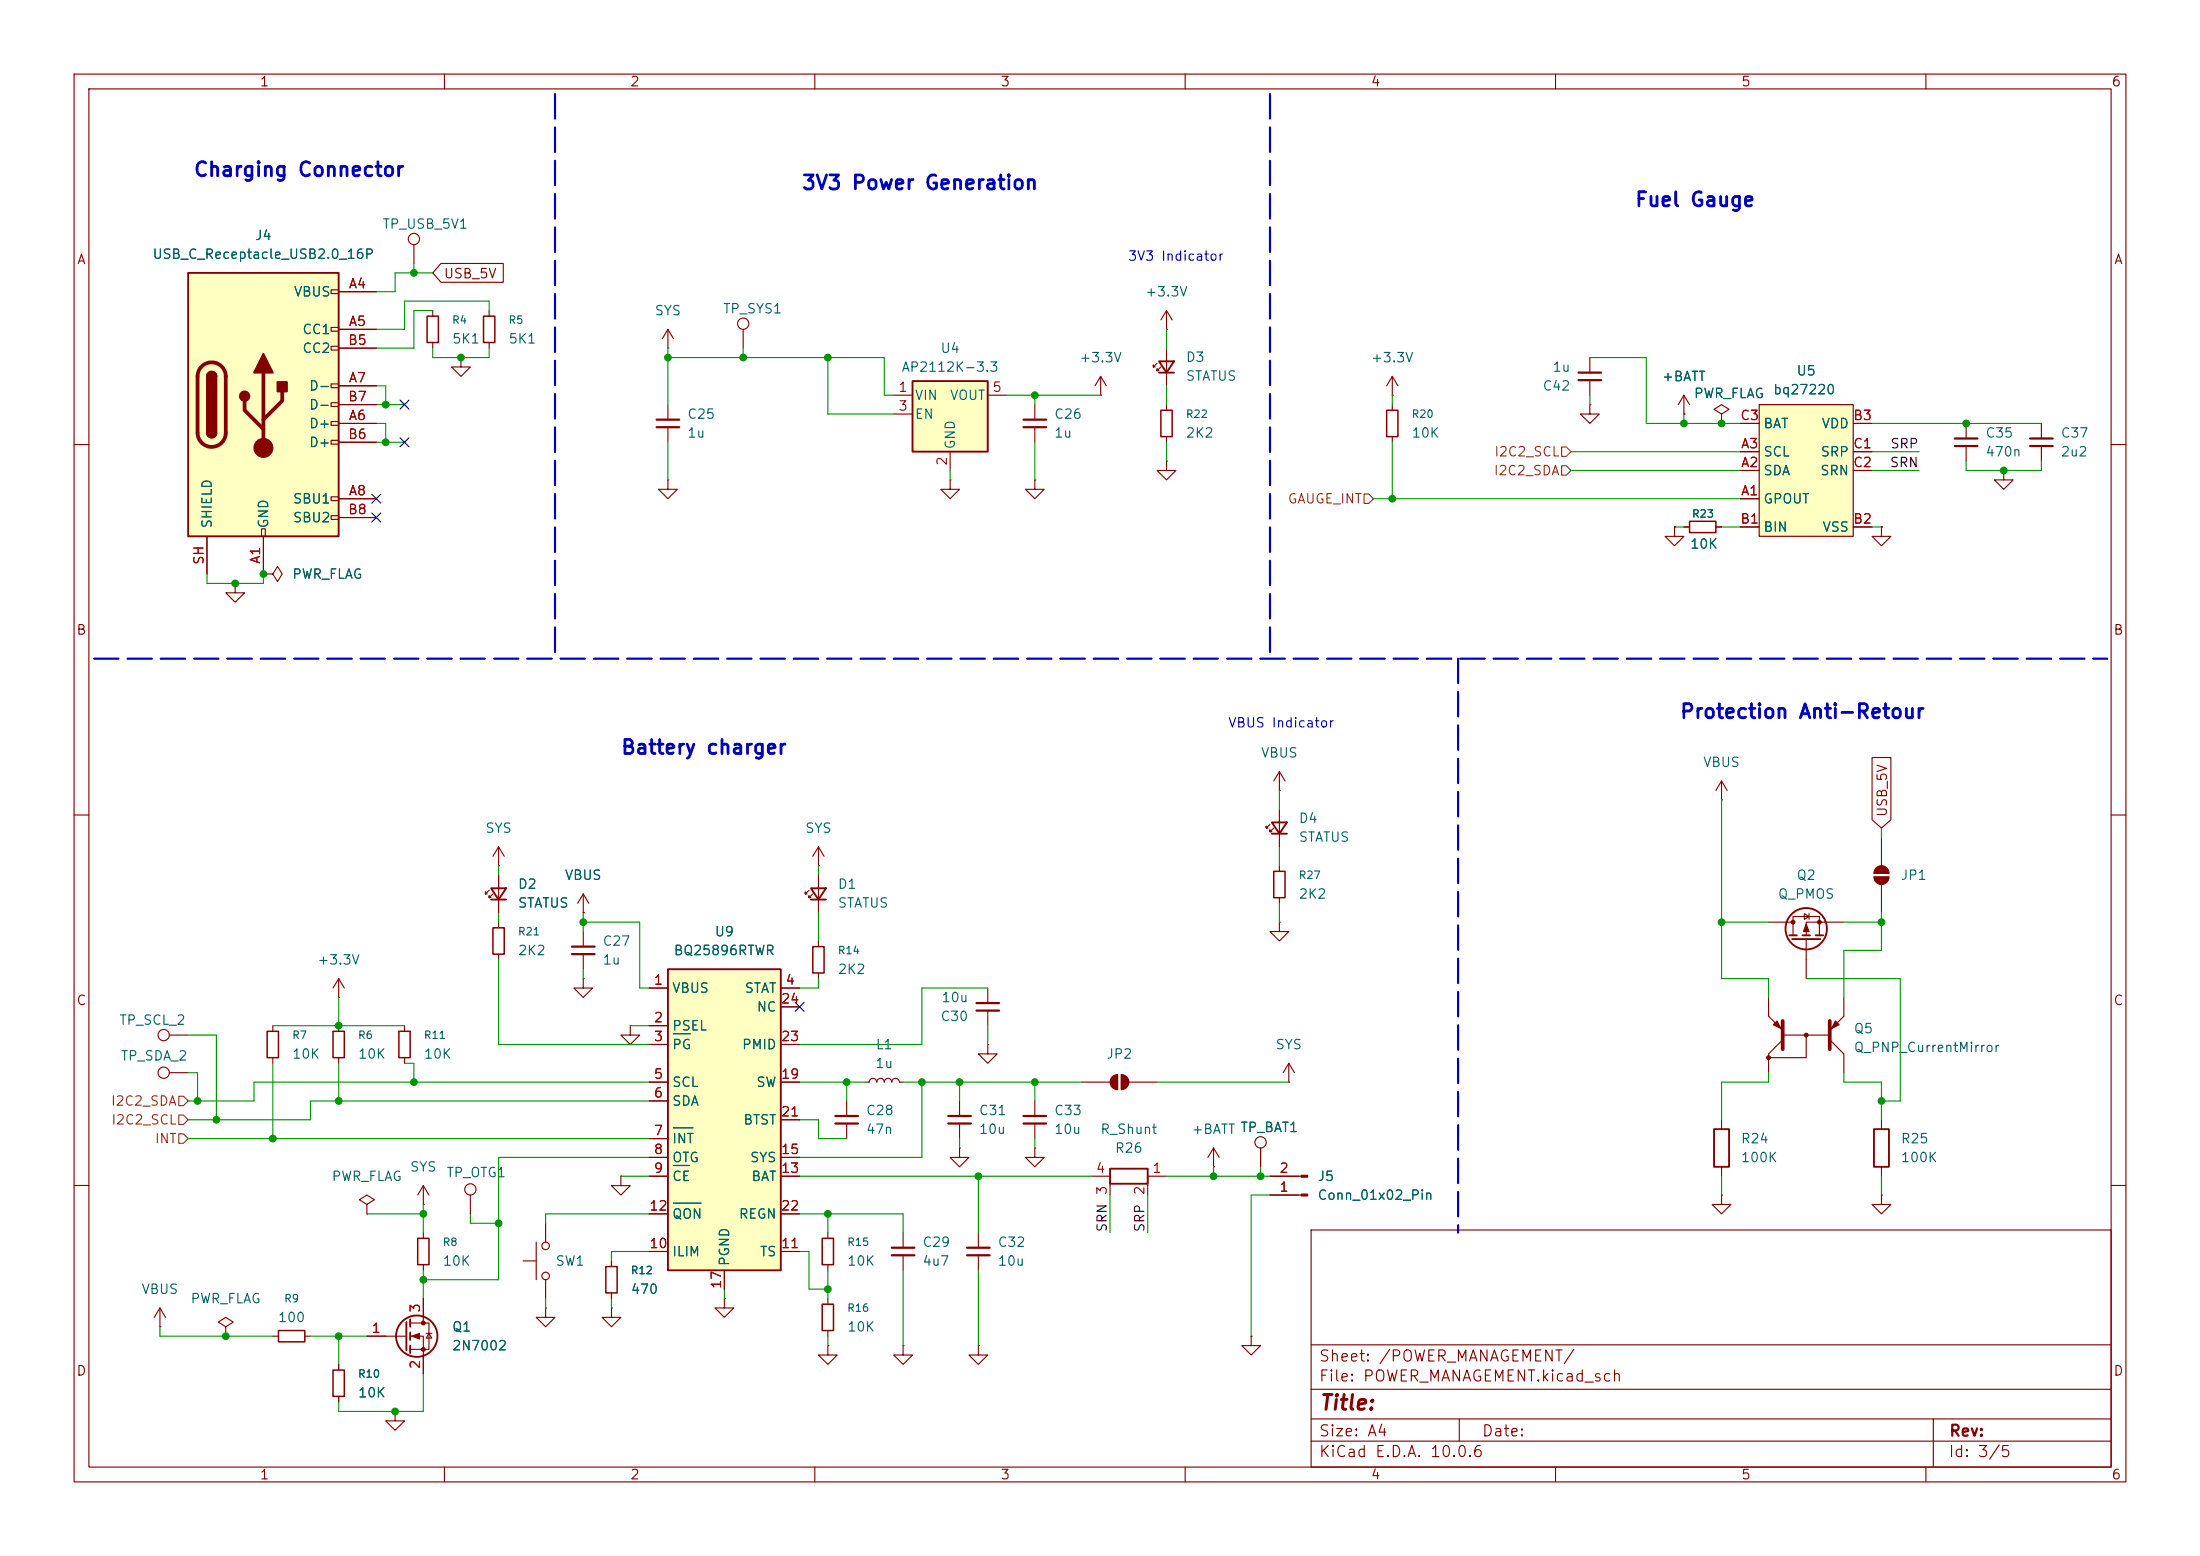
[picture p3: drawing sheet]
<svg xmlns="http://www.w3.org/2000/svg" width="297mm" height="210mm" viewBox="0 0 297 210" stroke-linecap="round" stroke-linejoin="round" font-family="sans-serif">
<g fill="none" stroke="#840000" stroke-width=".15">
<path d="M10 10h277v190h-277zM12 12h273v186h-273zM60 10v2M110 10v2M160 10v2M210 10v2M260 10v2M10 60h2M285 60h2M10 110h2M171.4 111.3l-.5 .5v-.3v.3h.3M172 111.8l-.6 .5v-.3v.3h.3"/>
<path d="M172.7 106.7h.1M172.7 104.1v2.6M172.7 109.2v5.1M172.7 116.8v.8M172.7 104.1l-.7 1.3M172.7 104.1l.8 1.3M232.4 108h.1M232.4 105.4l-.8 1.3M232.4 105.4l.8 1.3M232.4 105.4v2.6M285 110h2M133.3 133.4v2"/>
<path d="M133.3 136.4v2M172.7 124.5v1.2h1.3l-1.3 1.3-1.3-1.3h1.3M172.7 124.5h.1M172.7 121.2v.7M22.9 144.8h2.5M114.3 148.6v2M114.3 151.6v2.1M116.8 146.1h.5a.51 .51 0 0 1 .6-.6 .51 .51 0 0 1 .5 .6 .51 .51 0 0 1 .5-.6 .51 .51 0 0 1 .5 .6 .51 .51 0 0 1 .5-.6 .51 .51 0 0 1 .5 .6 .51 .51 0 0 1 .5-.6 .51 .51 0 0 1 .5 .6h.5M129.5 148.6v2M129.5 151.6v2.1M133.3 141v1.2h1.3l-1.3 1.3-1.2-1.3h1.2M133.3 141h.1"/>
<path d="M171.4 158.8h4.3M174 146.1h.1M174 143.5l-.8 1.3M174 143.5l.8 1.3M174 143.5v2.6M10 160h2M30.5 179.1l1-.7-1-.6-1 .6 1 .7v1.2M49.5 162.6l1-.7-1-.6-1 .6 1 .7v1.2M49.5 163.8h.1M171.4 161.3h4.3M177 166h108v32h-108zM285 160h2"/>
<path d="M30.5 180.3h.1M36.8 180.3h.8M41.1 180.3h.8M60 198v2M110 198v2M160 198v2M177 194.5h108M177 191.5h108M177 187.5h108M177 181.5h108M197 191.5v3M210 198v2"/>
<path d="M260 198v2M261 191.5v6.5"/>
<circle cx="22.1" cy="144.8" r=".76"/>
</g>
<path d="M131.8 136.4h3.1M131.8 135.4h3.1M112.8 150.6h3M112.8 151.6h3M128 150.6h3.1M128 151.6h3.1" fill="none" stroke="#840000" stroke-width=".3"/>
<path d="M172 117.6h1.5v3.6h-1.5zM37.6 179.6h3.5v1.5h-3.5z" fill="none" stroke="#840000" stroke-width=".2"/>
<path d="M171.7 111h2l-1 1.5zM171.7 112.5h2" fill="none" stroke="#840000" stroke-width=".25"/>
<g fill="#840000" stroke="#840000" stroke-width=".15">
<path d="M175.7 161.2h.8v.2h-.8z"/>
<path d="M175.7 158.6h.8v.3h-.8z"/>
</g>
<path d="M25.4 36.8h20.3v35.6h-20.3z" fill="#ffffc2"/>
<g fill="none" stroke="#840000" stroke-width=".15">
<path d="M44.7 39.1h1v.5h-1zM45.7 39.4h5.1M55.9 33v2.6M44.7 44.2h1v.5h-1zM44.7 46.7h1v.5h-1zM44.7 51.8h1v.5h-1zM44.7 54.4h1v.5h-1zM44.7 56.9h1v.5h-1zM44.7 59.4h1v.5h-1zM45.7 44.5h5.1M45.7 57.2h5.1M45.7 52.1h5.1"/>
<path d="M45.7 47h5.1M45.7 59.7h5.1M45.7 54.6h5.1M62.2 48.3v1.2h1.3l-1.3 1.3-1.2-1.3h1.2M62.2 48.3h.1M90.2 47h.1M90.2 44.5l-.8 1.2M90.2 44.5l.7 1.2M90.2 44.5v2.5M90.2 54.6v2M90.2 57.7v2M100.3 44.5v2.5"/>
<path d="M188 53.3h.1M188 50.8l-.8 1.3M188 50.8l.7 1.3M188 50.8v2.5M188 54.6v.8M188 58.9v.8M27.9 72.4v5.1M35.3 71.4h.5v1h-.5zM35.6 72.4v5.1M44.7 67.1h1v.5h-1zM44.7 69.6h1v.5h-1zM45.7 67.3h5.1"/>
<path d="M45.7 69.9h5.1M90.2 64.8v1.2h1.2l-1.2 1.3-1.3-1.3h1.3M90.2 64.8h.1M128.3 64.8v1.2h1.2l-1.2 1.3-1.3-1.3h1.3M128.3 64.8h.1M139.7 64.8v1.2h1.3l-1.3 1.3-1.3-1.3h1.3M139.7 64.8h.1M22.9 139.7h2.5M238.8 124.5h3.3M242.1 126.2v-2.5h3.5v2.5M243.6 123.3l.6 .4-.6 .4zM243.8 126.7v5.4"/>
<path d="M244.2 123.3v.8M248.9 124.5h-5.1v1.7M129.5 154.9v1.3h1.3l-1.3 1.3-1.2-1.3h1.2M129.5 154.9h.1M139.7 154.9v1.3h1.3l-1.3 1.3-1.3-1.3h1.3M139.7 154.9h.1M139.7 148.6v2M139.7 151.6v2.1M146 146.1h3.9M147.3 158.8h2.6v2.5M150.9 145v2.1M151.4 145v2.1"/>
<path d="M152.4 146.1h3.8M157.5 158.8h-2.6v2.5M163.8 157.5h.1M163.8 154.9l-.7 1.3M163.8 154.9l.8 1.3M163.8 154.9v2.6M170.2 154.9v2.6M111.8 166.4v.7M111.8 170.7v.8M111.8 175.3v.7M111.8 179.6v.7M121.9 166.4v2"/>
<path d="M121.9 169.4v2.1M132.1 166.4v2M132.1 169.4v2.1M53.3 190.5v1.3h1.3l-1.3 1.2-1.2-1.2h1.2M53.3 190.5h.1M168.9 180.3v1.3h1.3l-1.3 1.3-1.3-1.3h1.3M168.9 180.3h.1"/>
<circle cx="55.9" cy="32.3" r=".76"/>
<circle cx="100.3" cy="43.7" r=".76"/>
<circle cx="22.1" cy="139.7" r=".76"/>
<circle cx="170.2" cy="154.2" r=".76"/>
</g>
<g fill="none" stroke="#840000" stroke-width=".25">
<path d="M25.4 36.8h20.3v35.6h-20.3zM27.9 50.8a.64 .64 0 0 1 .7-.6 .64 .64 0 0 1 .6 .6M27.9 58.4a.64 .64 0 0 0 .7 .7 .64 .64 0 0 0 .6-.7M241.6 126.2h1M241.9 126.7h3.8M243.3 126.2h1M245.1 126.2h1M149.9 157.7h5v2.1h-5z"/>
<circle cx="243.8" cy="125.3" r="2.79"/>
</g>
<path d="M27.2 49.5a1.9 1.9 0 0 1 2.1-.5 1.9 1.9 0 0 1 1.2 1.8v7.6a1.91 1.91 0 0 1-1.9 1.9 1.91 1.91 0 0 1-1.9-1.9v-7.6a1.9 1.9 0 0 1 .5-1.3zM33 54.1v1.3l2.6 2.5M35.6 50.3v10.2M38.1 52.8v1.3l-2.5 2.5" fill="none" stroke="#840000" stroke-width=".51"/>
<g fill="#840000" stroke="#840000" stroke-width=".25">
<path d="M27.9 50.8h1.3v7.6h-1.3z"/>
<path d="M28.1 50.4a.64 .64 0 0 1 .7-.2 .64 .64 0 0 1 .4 .6h-1.3z"/>
<path d="M27.9 58.4h1.3a.64 .64 0 0 1-.6 .7 .64 .64 0 0 1-.7-.7z"/>
<path d="M35.6 47.8l1.2 2.5h-2.5z"/>
<path d="M37.5 51.6h1.2v1.2h-1.2z"/>
<circle cx="33" cy="53.5" r=".63"/>
</g>
<g fill="#840000" stroke="#840000" stroke-width=".15">
<path d="M243.8 124.7l.4 1h-.7z"/>
<path d="M151.4 145a1.02 1.02 0 0 1 1 1.1 1.02 1.02 0 0 1-1 1z"/>
<path d="M150.2 145.3l.3-.2 .4-.1v2.1a1.02 1.02 0 0 1-1-.7 1.02 1.02 0 0 1 .3-1.1z"/>
<circle cx="35.6" cy="60.5" r="1.27"/>
<circle cx="242.1" cy="124.5" r=".25"/>
<circle cx="245.6" cy="124.5" r=".25"/>
</g>
<path d="M88.6 56.6h3.1M88.6 57.7h3.1M138.2 150.6h3M138.2 151.6h3M120.4 168.4h3M120.4 169.4h3M130.6 168.4h3M130.6 169.4h3" fill="none" stroke="#840000" stroke-width=".3"/>
<path d="M187.2 55.4h1.5v3.5h-1.5zM111 167.1h1.5v3.6h-1.5zM111 176h1.5v3.6h-1.5z" fill="none" stroke="#840000" stroke-width=".2"/>
<path d="M123.2 51.4h10.1v9.6h-10.1z" fill="#ffffc2"/>
<path d="M123.2 51.4h10.1v9.6h-10.1zM109.5 119.9h2l-1 1.5zM109.5 121.4h2M253 152.4h2v5.1h-2z" fill="none" stroke="#840000" stroke-width=".25"/>
<g fill="none" stroke="#840000" stroke-width=".15">
<path d="M58.4 41.9v.8M58.4 46.2v.8M120.6 53.3h2.6M120.6 55.9h2.6M133.3 53.3h2.6M214.6 54.6v1.3h1.3l-1.3 1.3-1.2-1.3h1.2M214.6 54.6h.1M227.3 55.9h.1M227.3 53.3l-.7 1.3M227.3 53.3l.8 1.3M227.3 53.3v2.6M232.4 55.9l1-.7-1-.6-1 .6 1 .7v1.3"/>
<path d="M232.4 57.2h.1M128.3 61v2.5M226.1 71.1v1.3h1.2l-1.2 1.3-1.3-1.3h1.3M226.1 71.1h.1M254 71.1v1.3h1.3l-1.3 1.3-1.3-1.3h1.3M254 71.1h.1M110.5 116.8h.1M110.5 114.3v2.5M110.5 118.1v5.1M110.5 114.3l-.8 1.3M110.5 114.3l.8 1.3M109.2 120.1l-.5 .6v-.3v.3h.3"/>
<path d="M109.7 120.7l-.5 .5v-.3v.3h.3M110.5 127v.8M110.5 131.3v.8M238.8 134.6v2.6l1.9 1.9M240.7 139.7h6.3M243.8 139.7v3h-5M248.9 134.6v2.6l-1.9 1.9M240.7 140.3l-1.9 1.9v2.6M247 140.3l1.9 1.9v2.6M254 151.1v1.3M254 157.5v1.3M21.6 179.1h.1"/>
<path d="M21.6 176.5l-.8 1.3M21.6 176.5l.8 1.3M21.6 176.5v2.6"/>
</g>
<path d="M57.7 42.7h1.5v3.5h-1.5zM109.7 127.8h1.6v3.5h-1.6z" fill="none" stroke="#840000" stroke-width=".2"/>
<g fill="#840000" stroke="#840000" stroke-width=".15">
<path d="M239.9 137.8l.5 1-1-.5z"/>
<path d="M247.8 137.8l.5 .5-1 .5z"/>
<circle cx="238.8" cy="142.7" r=".25"/>
<circle cx="243.8" cy="139.7" r=".25"/>
</g>
<g fill="#840000" stroke="#840000" stroke-width=".51">
<path d="M240.7 137.8v3.8z"/>
<path d="M247 137.8v3.8z"/>
</g>
<path d="M237.5 54.6h12.7v17.8h-12.7z" fill="#ffffc2"/>
<g fill="none" stroke="#840000" stroke-width=".15">
<path d="M66 41.9v.8M66 46.2v.8M139.7 54.6v2M139.7 57.7v2M148.6 53.3h.1M148.6 50.8l-.8 1.3M148.6 50.8l.8 1.3M148.6 50.8v2.5M156.2 49l-.5 .5v-.2v.2h.3M156.7 49.5l-.5 .5v-.2v.2h.3M157.5 44.5h.1M157.5 41.9l-.8 1.3"/>
<path d="M157.5 41.9l.7 1.3M157.5 41.9v2.6M157.5 47v5.1M157.5 54.6v.8M157.5 58.9v.8M214.6 48.3v2M214.6 51.3v2M234.9 57.2h2.6M237.5 54.6h12.7v17.8h-12.7zM250.2 57.2h2.5M265.4 57.2v2M275.6 57.2v2"/>
<path d="M31.7 78.7v1.3h1.3l-1.3 1.3-1.2-1.3h1.2M31.7 78.7h.1M35.6 77.5h1.2l.7-1 .6 1-.6 1-.7-1M35.6 77.5h.1M157.5 62.2v1.3h1.2l-1.2 1.3-1.3-1.3h1.3M157.5 62.2h.1M227.3 71.1h.8M231.6 71.1h.8M234.9 67.3h2.6M234.9 63.5h2.6M234.9 61h2.6M234.9 71.1h2.6"/>
<path d="M250.2 63.5h2.5M250.2 61h2.5M250.2 71.1h2.5M265.4 60.2v2M270.5 63.5v1.3h1.3l-1.3 1.2-1.3-1.2h1.3M270.5 63.5h.1M275.6 60.2v2M253 118.4h2M253 117.9h2M254 113v3.8M254 119.4v3.8M36.8 138.4v.8"/>
<path d="M45.7 134.6h.1M45.7 132.1l-.7 1.3M45.7 132.1l.8 1.3M45.7 132.1v2.5M45.7 138.4v.8M54.6 138.4v.8M78.7 132.1v1.3h1.3l-1.3 1.2-1.2-1.2h1.2M78.7 132.1h.1M85.1 138.4v1.3h1.3l-1.3 1.3-1.3-1.3h1.3M85.1 138.4h.1M36.8 142.7v.8M45.7 142.7v.8"/>
<path d="M54.6 142.7v.8M83.8 158.8v1.2h1.3l-1.3 1.3-1.3-1.3h1.3M83.8 158.8h.1M232.4 151.1v1.3M232.4 157.5v1.3M55.4 178.6h2.5v3.5h-2.5M57.1 162.6h.1M57.1 160v2.6M57.1 166.4v.7M57.1 170.7v.8M57.1 175.3v3.3M57.1 160l-.7 1.3"/>
<path d="M57.1 160l.8 1.3M57.5 180h.8M57.9 180l.4 .6h-.8zM63.5 161.3v2.5M70.6 170.2h1.8M72.4 167.6v5.1M73.7 176.5v1.3h1.2l-1.2 1.3-1.3-1.3h1.3M73.7 176.5h.1M73.7 165.1v2.5M73.7 172.7v2.6M82.5 176.5v1.3h1.3l-1.3 1.3-1.2-1.3h1.2M82.5 176.5h.1"/>
<path d="M82.5 170.2v.7M82.5 174.5v.8M97.8 175.3v1.2h1.3l-1.3 1.3-1.3-1.3h1.3M97.8 175.3h.1M232.4 161.3v1.3h1.3l-1.3 1.2-1.3-1.2h1.3M232.4 161.3h.1M254 161.3v1.3h1.3l-1.3 1.2-1.3-1.2h1.3M254 161.3h.1M49.5 180.3h5.4M55.4 180.3h1.7v5.1M111.8 181.6v1.3h1.2l-1.2 1.3-1.3-1.3h1.3M111.8 181.6h.1"/>
<path d="M121.9 181.6v1.3h1.3l-1.3 1.3-1.3-1.3h1.3M121.9 181.6h.1M132.1 181.6v1.3h1.2l-1.2 1.3-1.3-1.3h1.3M132.1 181.6h.1"/>
<circle cx="63.5" cy="160.5" r=".76"/>
<circle cx="73.7" cy="172.2" r=".51"/>
<circle cx="73.7" cy="168.1" r=".51"/>
</g>
<path d="M138.2 56.6h3M138.2 57.7h3M213.1 51.3h3.1M213.1 50.3h3.1M263.9 59.2h3.1M274.1 59.2h3M263.9 60.2h3.1M274.1 60.2h3" fill="none" stroke="#840000" stroke-width=".3"/>
<g fill="none" stroke="#840000" stroke-width=".25">
<path d="M156.5 48.8h2l-1 1.5zM156.5 50.3h2M231.4 152.4h2v5.1h-2zM54.9 178.4v3.8M55.4 178.1v1M55.4 179.8v1M55.4 181.6v1"/>
<circle cx="56.3" cy="180.3" r="2.79"/>
</g>
<path d="M65.3 42.7h1.5v3.5h-1.5zM156.7 55.4h1.5v3.5h-1.5zM228.1 70.4h3.5v1.5h-3.5zM36.1 139.2h1.5v3.5h-1.5zM45 139.2h1.5v3.5h-1.5zM53.8 139.2h1.6v3.5h-1.6zM56.4 167.1h1.5v3.6h-1.5zM81.8 170.9h1.5v3.6h-1.5z" fill="none" stroke="#840000" stroke-width=".2"/>
<g fill="#840000" stroke="#840000" stroke-width=".15">
<path d="M253 118.4h2a1.02 1.02 0 0 1-1 1 1.02 1.02 0 0 1-1-1z"/>
<path d="M253.3 117.1a1.02 1.02 0 0 1 1.1-.2 1.02 1.02 0 0 1 .6 1h-2l.1-.5z"/>
<path d="M55.6 180.3l1-.3v.7z"/>
<circle cx="57.1" cy="178.6" r=".25"/>
<circle cx="57.1" cy="182.1" r=".25"/>
</g>
<path d="M90.2 130.8h15.2v40.7h-15.2z" fill="#ffffc2"/>
<path d="M66.3 119.9h2l-1 1.5zM66.3 121.4h2M90.2 130.8h15.2v40.7h-15.2z" fill="none" stroke="#840000" stroke-width=".25"/>
<g fill="none" stroke="#840000" stroke-width=".15">
<path d="M45.7 39.4h5.1M59.5 35.6h8.4v2.5h-8.4l-1.1-1.3zM45.7 57.2h5.1M45.7 44.5h5.1M45.7 52.1h5.1M45.7 47h5.1M45.7 59.7h5.1M45.7 54.6h5.1M227.3 55.9h.1M232.4 57.2h.1M234.9 57.2h2.6M250.2 57.2h2.5"/>
<path d="M27.9 72.4v5.1M35.6 77.5h.1M35.6 72.4v5.1M45.7 67.3h5.1M45.7 69.9h5.1M226.1 71.1h.1M227.3 71.1h.8M231.6 71.1h.8M234.9 67.3h2.6M234.9 63.5h2.6M234.9 61h2.6M234.9 71.1h2.6"/>
<path d="M250.2 63.5h2.5M250.2 61h2.5M250.2 71.1h2.5M254 71.1h.1M67.3 116.8h.1M67.3 114.3l-.8 1.3M67.3 114.3l.8 1.3M67.3 114.3v2.5M67.3 118.1v5.1M252.7 102.2h2.6v8.4l-1.3 1.2-1.3-1.2zM66 120.1l-.5 .6v-.3v.3h.3M66.5 120.7l-.5 .5v-.3v.3h.3"/>
<path d="M67.3 124.5v.7M67.3 128.8v.7M78.7 123.2h.1M78.7 120.7v2.5M78.7 125.7v2.1M78.7 128.8v2M78.7 120.7l-.7 1.2M78.7 120.7l.8 1.2M87.6 133.4h2.6M87.6 138.4h2.6M105.4 133.4h2.5M105.4 135.9h2.5"/>
<path d="M87.6 141h2.6M87.6 146.1h2.6M87.6 148.6h2.6M87.6 153.7h2.6M87.6 156.2h2.6M87.6 158.8h2.6M105.4 141h2.5M105.4 146.1h2.5M105.4 156.2h2.5M105.4 158.8h2.5M105.4 151.1h2.5M170.2 154.9v2.6"/>
<path d="M171.4 158.8h3.9M57.1 175.3v2.5M82.5 170.2v.7M82.5 174.5v.8M87.6 168.9h2.6M87.6 163.8h2.6M97.8 171.5v2.5M105.4 168.9h2.5M105.4 163.8h2.5M171.4 161.3h3.9M45.7 184.2v.7M45.7 188.5v.7"/>
<path d="M49.5 180.3h2.6M57.1 182.9v2.5"/>
</g>
<path d="M90.9 139.5h2.3M90.9 152.2h2.7M90.9 157.3h2.2M90.9 162.4h3.7" fill="none" stroke="#006464" stroke-width=".15"/>
<path d="M77.2 127.8h3.1M77.2 128.8h3.1" fill="none" stroke="#840000" stroke-width=".3"/>
<path d="M66.5 125.2h1.6v3.6h-1.6zM45 184.9h1.5v3.6h-1.5z" fill="none" stroke="#840000" stroke-width=".2"/>
<path d="M184.1 66.7h.7l.6 .6-.6 .6h-.7zM210.8 60.3h.7l.6 .7-.6 .6h-.7zM210.8 62.9h.7l.6 .6-.6 .6h-.7zM24.1 150.5h.7l.6 .6-.6 .7h-.7zM24.1 148h.7l.6 .6-.6 .6h-.7zM24.1 153h.7l.6 .7-.6 .6h-.7z" fill="none" stroke="#725600" stroke-width=".15"/>
<path d="M74.9 12.7v76.2M171.4 12.7v76.2M12.7 88.9h271.8M196.8 88.9v77.5" fill="none" stroke="#0000c2" stroke-width=".3" stroke-dasharray="3.3 1.2"/>
<g fill="none" stroke="#009600" stroke-width=".15">
<path d="M55.9 35.6v1.2M58.4 36.8h-5.1v2.6h-2.5M50.8 57.2h1.3v2.5M50.8 54.6h3.8M50.8 59.7h3.8M50.8 52.1h1.3v2.5M58.4 47v1.3h7.6v-1.3M58.4 41.9h-2.5v5.1h-5.1M66 41.9v-1.3h-11.4v3.9h-3.8M90.2 48.3h29.2v5h1.2M90.2 47v7.6M90.2 59.7v5.1"/>
<path d="M100.3 47v1.3M111.8 48.3v7.6h8.8M135.9 53.3h12.7M139.7 53.3v1.3M139.7 59.7v5.1M157.5 44.5v2.5M157.5 52.1v2.5M157.5 59.7v2.5M188 53.3v1.3M188 59.7v7.6M214.6 48.3h7.6v8.9h12.7M214.6 53.3v1.3"/>
<path d="M227.3 55.9v1.3M252.7 57.2h22.9M27.9 77.5v1.2h7.7v-1.2M128.3 63.5v1.3M185.4 67.3h49.5M212.1 63.5h22.8M212.1 61h22.8M226.1 71.1h1.2M232.4 71.1h2.5M252.7 63.5h6.4M252.7 61h6.4M252.7 71.1h1.3"/>
<path d="M265.4 62.2v1.3h10.2v-1.3M67.3 116.8v1.3M110.5 116.8v1.3M172.7 106.7v2.5M172.7 114.3v2.5M232.4 108v24.1h6.4v2.5M254 111.8v1.2M25.4 139.7h3.8v11.4M36.8 138.4h17.8M45.7 134.6v3.8M67.3 129.5v11.5h20.3M67.3 123.2v1.3"/>
<path d="M78.7 124.5h7.7v8.9h1.2M78.7 123.2v2.5M78.7 130.8v1.3M85.1 138.4h2.5M110.5 132.1v1.3h-2.6M110.5 123.2v3.8M133.3 133.4h-8.8v7.6h-16.6M133.3 138.4v2.6M172.7 121.9v2.6M232.4 124.5h6.4M243.8 132.1h12.7v16.5h-2.5M248.9 124.5h5.1"/>
<path d="M254 123.2v5.1h-5.1v6.3M25.4 153.7h62.2M25.4 144.8h1.3v3.8M36.8 143.5v10.2M45.7 143.5v5.1M54.6 143.5h1.3v2.6M83.8 158.8h3.8M87.6 146.1h-53.3v2.5h-8.9M87.6 156.2h-20.3v16.5h-10.2M87.6 148.6h-45.7v2.5h-16.5M107.9 146.1h8.9M107.9 158.8h39.4"/>
<path d="M107.9 151.1h2.6v2.6h3.8M114.3 146.1v2.5M121.9 146.1h24.1M124.5 146.1v10.1h-16.6M129.5 146.1v2.5M129.5 153.7v1.2M132.1 158.8v7.6M139.7 146.1v2.5M139.7 153.7v1.2M156.2 146.1h17.8M157.5 158.8h13.9M163.8 157.5v1.3"/>
<path d="M170.2 157.5v1.3M232.4 158.8v2.5M238.8 144.8v1.3h-6.4v5M248.9 144.8v1.3h5.1v5M254 158.8v2.5M21.6 179.1v1.2h15.2M49.5 163.8h7.6M57.1 162.6v3.8M57.1 171.5v3.8M63.5 163.8v1.3h3.8M73.7 175.3v1.2M82.5 175.3v1.2"/>
<path d="M87.6 168.9h-5.1v1.3M87.6 163.8h-13.9v1.3M97.8 174v1.3M107.9 168.9h1.3v5.1h2.6M107.9 163.8h14v2.6M111.8 163.8v2.6M111.8 171.5v3.8M121.9 171.5v10.1M132.1 171.5v10.1M149.9 161.3v5.1M154.9 161.3v5.1M171.4 161.3h-2.5v19"/>
<path d="M41.9 180.3h7.6M45.7 180.3v3.9M57.1 185.4v5.1h-11.4v-1.3M111.8 180.3v1.3"/>
</g>
<path d="M54 59.1l1.2 1.2M54 54l1.2 1.2M55.2 59.1l-1.2 1.2M55.2 54l-1.2 1.2M50.2 66.7l1.2 1.2M50.2 69.2l1.2 1.3M51.4 66.7l-1.2 1.2M51.4 69.2l-1.2 1.3M107.3 135.3l1.3 1.2M108.6 135.3l-1.3 1.2" fill="none" stroke="#000084" stroke-width=".15"/>
<g fill="#009600" stroke="#009600" stroke-width=".14">
<circle cx="139.7" cy="146.1" r=".46"/>
<circle cx="132.1" cy="158.8" r=".46"/>
<circle cx="163.8" cy="158.8" r=".46"/>
<circle cx="170.2" cy="158.8" r=".46"/>
<circle cx="232.4" cy="124.5" r=".46"/>
<circle cx="254" cy="148.6" r=".46"/>
<circle cx="254" cy="124.5" r=".46"/>
<circle cx="270.5" cy="63.5" r=".46"/>
<circle cx="265.4" cy="57.2" r=".46"/>
<circle cx="232.4" cy="57.2" r=".46"/>
<circle cx="124.5" cy="146.1" r=".46"/>
<circle cx="90.2" cy="48.3" r=".46"/>
<circle cx="100.3" cy="48.3" r=".46"/>
<circle cx="139.7" cy="53.3" r=".46"/>
<circle cx="227.3" cy="57.2" r=".46"/>
<circle cx="188" cy="67.3" r=".46"/>
<circle cx="111.8" cy="48.3" r=".46"/>
<circle cx="111.8" cy="174" r=".46"/>
<circle cx="111.8" cy="163.8" r=".46"/>
<circle cx="114.3" cy="146.1" r=".46"/>
<circle cx="129.5" cy="146.1" r=".46"/>
<circle cx="35.6" cy="77.5" r=".46"/>
<circle cx="52.1" cy="59.7" r=".46"/>
<circle cx="26.7" cy="148.6" r=".46"/>
<circle cx="29.2" cy="151.1" r=".46"/>
<circle cx="52.1" cy="54.6" r=".46"/>
<circle cx="31.7" cy="78.7" r=".46"/>
<circle cx="55.9" cy="146.1" r=".46"/>
<circle cx="57.1" cy="163.8" r=".46"/>
<circle cx="45.7" cy="148.6" r=".46"/>
<circle cx="45.7" cy="138.4" r=".46"/>
<circle cx="67.3" cy="165.1" r=".46"/>
<circle cx="78.7" cy="124.5" r=".46"/>
<circle cx="45.7" cy="180.3" r=".46"/>
<circle cx="36.8" cy="153.7" r=".46"/>
<circle cx="57.1" cy="172.7" r=".46"/>
<circle cx="30.5" cy="180.3" r=".46"/>
<circle cx="53.3" cy="190.5" r=".46"/>
<circle cx="55.9" cy="36.8" r=".46"/>
<circle cx="62.2" cy="48.3" r=".46"/>
</g>
<text font-size="2" fill="#840000" x="178" y="190.8">Title:</text>
<g font-size="1.9" fill="#0000c2">
<text x="26" y="24.3">Charging Connector</text>
<text x="108.1" y="26.1">3V3 Power Generation</text>
<text x="220.6" y="28.4">Fuel Gauge</text>
<text x="226.7" y="97.4">Protection Anti-Retour</text>
<text x="83.7" y="102.3">Battery charger</text>
</g>
<g font-size="1.5" fill="#840000">
<text x="178" y="184.1">Sheet: /POWER_MANAGEMENT/</text>
<text x="178" y="186.8">File: POWER_MANAGEMENT.kicad_sch</text>
<text x="178" y="197">KiCad E.D.A. 10.0.6</text>
<text x="178" y="194.2">Size: A4</text>
<text x="200" y="194.2">Date:</text>
<text x="263" y="197">Id: 3/5</text>
<text x="263" y="194.2">Rev:</text>
</g>
<g font-size="1.3" fill="#840000">
<text x="35" y="12">1</text>
<text x="85" y="12">2</text>
<text x="135" y="12">3</text>
<text x="185" y="12">4</text>
<text x="235" y="12">5</text>
<text x="285" y="12">6</text>
<text x="10.3" y="36">A</text>
<text x="285.3" y="36">A</text>
<text x="59.8" y="37.9">USB_5V</text>
<text x="10.2" y="86">B</text>
<text x="285.2" y="86">B</text>
<text x="255.1" y="110.4" transform="rotate(-90 255.1 110.4)">USB_5V</text>
<text x="10.2" y="136">C</text>
<text x="285.2" y="136">C</text>
<text x="10.2" y="186">D</text>
<text x="285.2" y="186">D</text>
<text x="35" y="200">1</text>
<text x="85" y="200">2</text>
<text x="135" y="200">3</text>
<text x="185" y="200">4</text>
<text x="235" y="200">5</text>
<text x="285" y="200">6</text>
</g>
<g font-size="1.3" fill="#006464">
<text x="20.5" y="35.3">USB_C_Receptacle_USB2.0_16P</text>
<text x="34.3" y="32.7">J4</text>
<text x="51.5" y="31.2">TP_USB_5V1</text>
<text x="39.6" y="40.3">VBUS</text>
<text x="154.5" y="40.3">+3.3V</text>
<text x="40.7" y="45.4">CC1</text>
<text x="40.7" y="48">CC2</text>
<text x="60.9" y="46.7">5K1</text>
<text x="68.6" y="46.7">5K1</text>
<text x="88.3" y="42.9">SYS</text>
<text x="97.5" y="42.6">TP_SYS1</text>
<text x="126.9" y="48">U4</text>
<text x="41.6" y="53">D-</text>
<text x="121.6" y="50.5">AP2112K-3.3</text>
<text x="145.6" y="49.2">+3.3V</text>
<text x="160" y="49.2">D3</text>
<text x="160" y="51.7">STATUS</text>
<text x="185" y="49.2">+3.3V</text>
<text x="208.2" y="53">C42</text>
<text x="209.5" y="50.5">1u</text>
<text x="224.3" y="51.8">+BATT</text>
<text x="239.3" y="53.5">bq27220</text>
<text x="242.4" y="51">U5</text>
<text x="41.6" y="58.1">D+</text>
<text x="41.6" y="55.6">D-</text>
<text x="92.7" y="56.8">C25</text>
<text x="92.7" y="59.4">1u</text>
<text x="123.4" y="54.3">VIN</text>
<text x="123.4" y="56.8">EN</text>
<text x="128.2" y="54.3">VOUT</text>
<text x="142.2" y="56.8">C26</text>
<text x="142.2" y="59.4">1u</text>
<text x="160" y="59.4">2K2</text>
<text x="190.5" y="59.4">10K</text>
<text x="228.6" y="54">PWR_FLAG</text>
<text x="238" y="58.1">BAT</text>
<text x="245.8" y="58.1">VDD</text>
<text x="268" y="59.4">C35</text>
<text x="278.1" y="59.4">C37</text>
<text x="41.6" y="60.7">D+</text>
<text x="129.2" y="60.7" transform="rotate(-90 129.2 60.7)">GND</text>
<text x="238" y="64.5">SDA</text>
<text x="238" y="61.9">SCL</text>
<text x="245.6" y="64.5">SRN</text>
<text x="245.7" y="61.9">SRP</text>
<text x="268" y="61.9">470n</text>
<text x="278.1" y="61.9">2u2</text>
<text x="28.9" y="71.4" transform="rotate(-90 28.9 71.4)">SHIELD</text>
<text x="36.5" y="71.4" transform="rotate(-90 36.5 71.4)">GND</text>
<text x="39.5" y="68.3">SBU1</text>
<text x="39.5" y="70.8">SBU2</text>
<text x="238" y="68.3">GPOUT</text>
<text x="228.1" y="74.4">10K</text>
<text x="238" y="72.1">BIN</text>
<text x="245.9" y="72.1">VSS</text>
<text x="39.4" y="78.4">PWR_FLAG</text>
<text x="170.1" y="102.6">VBUS</text>
<text x="229.8" y="103.8">VBUS</text>
<text x="65.4" y="112.7">SYS</text>
<text x="108.6" y="112.7">SYS</text>
<text x="175.2" y="111.4">D4</text>
<text x="175.2" y="113.9">STATUS</text>
<text x="76.2" y="119.1">VBUS</text>
<text x="242.4" y="119.1">Q2</text>
<text x="256.5" y="119.1">JP1</text>
<text x="69.8" y="120.3">D2</text>
<text x="69.8" y="122.8">STATUS</text>
<text x="113" y="120.3">D1</text>
<text x="113" y="122.8">STATUS</text>
<text x="175.2" y="121.6">2K2</text>
<text x="239.9" y="121.6">Q_PMOS</text>
<text x="42.8" y="130.5">+3.3V</text>
<text x="69.8" y="129.2">2K2</text>
<text x="81.3" y="128">C27</text>
<text x="81.3" y="130.5">1u</text>
<text x="90.9" y="129.2">BQ25896RTWR</text>
<text x="96.4" y="126.7">U9</text>
<text x="113" y="131.8">2K2</text>
<text x="90.7" y="134.3">VBUS</text>
<text x="100.4" y="134.3">STAT</text>
<text x="102.1" y="136.9">NC</text>
<text x="127" y="135.6">10u</text>
<text x="16" y="138.6">TP_SCL_2</text>
<text x="16.2" y="143.5">TP_SDA_2</text>
<text x="39.4" y="143.2">10K</text>
<text x="48.2" y="143.2">10K</text>
<text x="57.1" y="143.2">10K</text>
<text x="90.7" y="139.4">PSEL</text>
<text x="90.7" y="141.9">PG</text>
<text x="100.1" y="141.9">PMID</text>
<text x="118.1" y="141.9">L1</text>
<text x="126.9" y="138.1">C30</text>
<text x="149.3" y="143.2">JP2</text>
<text x="172.1" y="141.9">SYS</text>
<text x="250.2" y="139.8">Q5</text>
<text x="250.2" y="142.3">Q_PNP_CurrentMirror</text>
<text x="90.7" y="147">SCL</text>
<text x="90.7" y="149.6">SDA</text>
<text x="102" y="147">SW</text>
<text x="118.1" y="144.5">1u</text>
<text x="90.7" y="154.6">INT</text>
<text x="100.3" y="152.1">BTST</text>
<text x="116.8" y="150.8">C28</text>
<text x="116.8" y="153.4">47n</text>
<text x="132.1" y="150.8">C31</text>
<text x="132.1" y="153.4">10u</text>
<text x="142.2" y="150.8">C33</text>
<text x="142.2" y="153.4">10u</text>
<text x="148.5" y="153.4">R_Shunt</text>
<text x="150.4" y="155.9">R26</text>
<text x="160.8" y="153.4">+BATT TP_BAT1</text>
<text x="167.4" y="153.1">TP_BAT1</text>
<text x="234.9" y="154.6">R24</text>
<text x="256.5" y="154.6">R25</text>
<text x="44.7" y="159.7">PWR_FLAG</text>
<text x="55.3" y="158.4">SYS</text>
<text x="60.2" y="159.2">TP_OTG1</text>
<text x="90.7" y="157.2">OTG</text>
<text x="90.7" y="159.7">CE</text>
<text x="101.2" y="157.2">SYS</text>
<text x="101.3" y="159.7">BAT</text>
<text x="177.8" y="159.7">J5</text>
<text x="234.9" y="157.2">100K</text>
<text x="256.5" y="157.2">100K</text>
<text x="90.7" y="164.8">QON</text>
<text x="99.7" y="164.8">REGN</text>
<text x="177.8" y="162.3">Conn_01x02_Pin</text>
<text x="59.7" y="171.1">10K</text>
<text x="74.9" y="171.1">SW1</text>
<text x="90.7" y="169.9">ILIM</text>
<text x="98.8" y="171" transform="rotate(-90 98.8 171)">PGND</text>
<text x="102.5" y="169.9">TS</text>
<text x="114.3" y="171.1">10K</text>
<text x="124.4" y="168.6">C29</text>
<text x="124.4" y="171.1">4u7</text>
<text x="134.6" y="168.6">C32</text>
<text x="134.6" y="171.1">10u</text>
<text x="19" y="175">VBUS</text>
<text x="25.6" y="176.2">PWR_FLAG</text>
<text x="37.4" y="178.8">100</text>
<text x="85.1" y="175">470</text>
<text x="60.9" y="180">Q1</text>
<text x="60.9" y="182.6">2N7002</text>
<text x="114.3" y="180">10K</text>
<text x="48.2" y="188.9">10K</text>
</g>
<g font-size="1.3" fill="#0000c2">
<text x="152.2" y="35.5">3V3 Indicator</text>
<text x="165.7" y="98.5">VBUS Indicator</text>
</g>
<g font-size="1.3" fill="#a90000">
<text x="47" y="39.2">A4</text>
<text x="46.9" y="46.9">B5</text>
<text x="47" y="44.3">A5</text>
<text x="47" y="51.9">A7</text>
<text x="121.2" y="53.2">1</text>
<text x="133.9" y="53.2">5</text>
<text x="46.9" y="59.6">B6</text>
<text x="46.9" y="54.5">B7</text>
<text x="47" y="57">A6</text>
<text x="121.2" y="55.7">3</text>
<text x="234.9" y="57">C3</text>
<text x="250.1" y="57">B3</text>
<text x="128.1" y="63" transform="rotate(-90 128.1 63)">2</text>
<text x="234.9" y="63.4">A2</text>
<text x="234.9" y="60.8">A3</text>
<text x="250.1" y="60.8">C1</text>
<text x="250.1" y="63.4">C2</text>
<text x="46.9" y="69.7">B8</text>
<text x="47" y="67.2">A8</text>
<text x="234.9" y="71">B1</text>
<text x="234.9" y="67.2">A1</text>
<text x="250.1" y="71">B2</text>
<text x="27.8" y="76.3" transform="rotate(-90 27.8 76.3)">SH</text>
<text x="35.4" y="76.2" transform="rotate(-90 35.4 76.2)">A1</text>
<text x="88.2" y="133.2">1</text>
<text x="105.3" y="135.8">24</text>
<text x="105.9" y="133.2">4</text>
<text x="88.2" y="138.3">2</text>
<text x="88.2" y="140.8">3</text>
<text x="105.3" y="140.8">23</text>
<text x="88.2" y="145.9">5</text>
<text x="88.2" y="148.5">6</text>
<text x="105.3" y="145.9">19</text>
<text x="88.2" y="153.5">7</text>
<text x="105.3" y="151">21</text>
<text x="88.2" y="156.1">8</text>
<text x="88.2" y="158.6">9</text>
<text x="105.3" y="158.6">13</text>
<text x="105.3" y="156.1">15</text>
<text x="147.9" y="158.6">4</text>
<text x="149.7" y="161.4" transform="rotate(-90 149.7 161.4)">3</text>
<text x="154.8" y="161.4" transform="rotate(-90 154.8 161.4)">2</text>
<text x="155.5" y="158.6">1</text>
<text x="172.6" y="161.2">1</text>
<text x="172.6" y="158.6">2</text>
<text x="87.6" y="163.7">12</text>
<text x="105.3" y="163.7">22</text>
<text x="87.6" y="168.8">10</text>
<text x="105.3" y="168.8">11</text>
<text x="57" y="177.3" transform="rotate(-90 57 177.3)">3</text>
<text x="97.7" y="174.1" transform="rotate(-90 97.7 174.1)">17</text>
<text x="50.1" y="180.2">1</text>
<text x="57" y="184.9" transform="rotate(-90 57 184.9)">2</text>
</g>
<g font-size="1.3" fill="#725600">
<text x="201.6" y="64.5">I2C2_SDA</text>
<text x="201.6" y="61.9">I2C2_SCL</text>
<text x="173.8" y="68.3">GAUGE_INT</text>
<text x="14.9" y="149.6">I2C2_SDA</text>
<text x="14.9" y="152.1">I2C2_SCL</text>
<text x="20.8" y="154.6">INT</text>
</g>
<g font-size="1.3" fill="#0f0f0f">
<text x="255" y="63.4">SRN</text>
<text x="255.1" y="60.8">SRP</text>
<text x="149.7" y="166.4" transform="rotate(-90 149.7 166.4)">SRN</text>
<text x="154.8" y="166.4" transform="rotate(-90 154.8 166.4)">SRP</text>
</g>
<g font-size="1" fill="#006464">
<text x="60.9" y="43.9">R4</text>
<text x="68.6" y="43.9">R5</text>
<text x="160" y="56.6">R22</text>
<text x="190.5" y="56.6">R20</text>
<text x="228.3" y="70.1">R23</text>
<text x="175.2" y="118.9">R27</text>
<text x="69.8" y="126.5">R21</text>
<text x="113" y="129">R14</text>
<text x="39.4" y="140.5">R7</text>
<text x="48.2" y="140.5">R6</text>
<text x="57.1" y="140.5">R11</text>
<text x="59.7" y="168.4">R8</text>
<text x="85.1" y="172.2">R12</text>
<text x="114.3" y="168.4">R15</text>
<text x="38.3" y="176">R9</text>
<text x="114.3" y="177.3">R16</text>
<text x="48.2" y="186.2">R10</text>
</g>
</svg>
